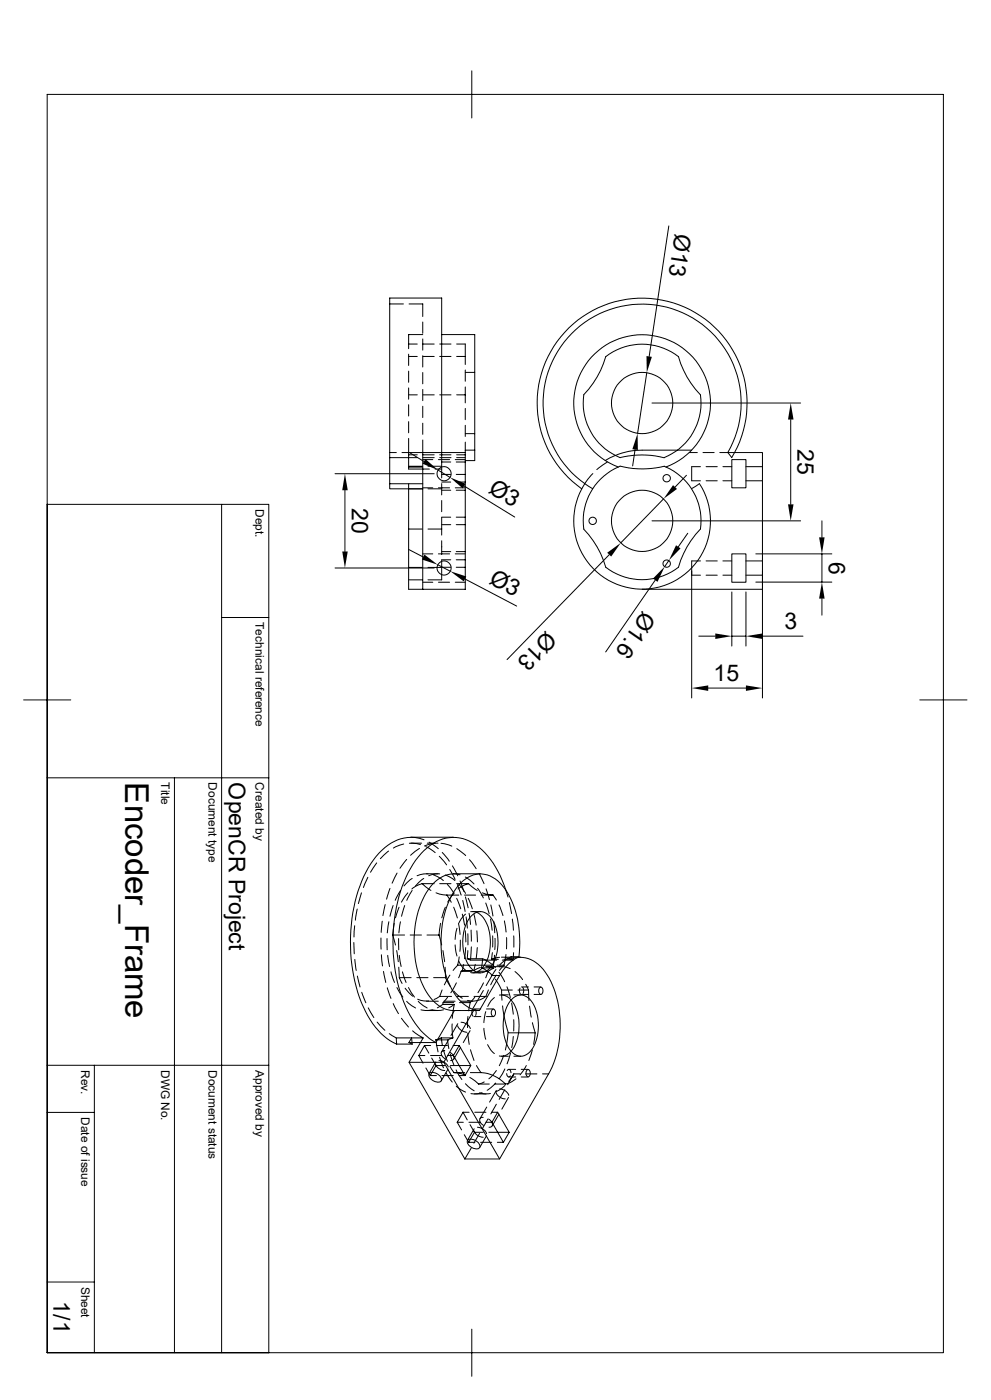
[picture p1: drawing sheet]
<svg xmlns="http://www.w3.org/2000/svg" width="297mm" height="420mm" viewBox="0 0 297 420" stroke-linecap="round" stroke-linejoin="round" font-family="sans-serif">
<g fill="none" stroke="#000" stroke-width=".3">
<path d="M14.1 28.3h268.6v377.5h-268.6zM141.4 21.3v14.1M200.4 67.8l-5.8 39.1M116.8 91.2h4.1M122.6 91.2h4.1v3.8M126.7 96.6v3.4M122.5 116.4v3.4M122.5 111.3v3.4M122.5 106.3v3.3M122.5 103.2h2.6M122.5 118.4h2.6M122.5 106.9h2.6"/>
<path d="M126.7 100.4h-4.2v4.2M126.7 101.7v3.3M126.7 106.7v3.4M126.7 111.8v3.3M126.7 116.8v3.4M126.7 118.4h3.4M126.7 106.9h3.4M126.7 103.2h3.4M131.8 103.2h3.4M131.8 118.4h3.4M131.8 106.9h3.4M132.4 100.4h9.9v34.6"/>
<path d="M136.9 118.4h2.5M136.9 106.9h2.5M136.9 103.2h2.5v3.7M139.4 111.7h2.9M139.4 118.4v2.5M139.4 106.9v2.4M139.4 111v3.4M139.4 116.1v2.3M181.6 107a17.7 17.7 0 0 1 21.7 0M181.6 106.9a28 28 0 0 1-6.6 11.5 17.8 17.8 0 0 0 10.8 18.9 27 27 0 0 1 13.3 0M193.8 111.8l-2.7 18.2M203.3 106.9a26.8 26.8 0 0 0 6.6 11.5 17.7 17.7 0 0 1-10.8 18.9"/>
<path d="M116.8 137.3v-47.9h15.6v49.2h2.7M116.8 137.3v7.8M116.8 137.3h8.3M116.8 135.8h2M120.5 135.8h18.9M122.5 131.5v8.6M122.5 126.5v3.3M122.5 121.4v3.4M122.5 136.4h2.6M122.5 139.9h4.1M122.9 135.8l4.1 2.6M126.7 121.9v3.4"/>
<path d="M126.7 127v3.3M126.7 132v44.8M126.7 137.9h3M126.7 137.3h3.4M126.7 136.4h3.4M128.3 139.9h4.1v3.5M131.4 137.9h3.3M131.8 136.4h3.4M131.8 137.3h3.4M132.4 138.6v1.3M136.4 137.9h3M136.7 138.6h2.7"/>
<path d="M136.9 137.3h2.5M136.9 136.4h2.5M139.4 135v41.8h-16.9v-31.7h4.2M139.4 135h2.9M139.4 130.1h2.9M139.4 122.5v3.4M139.4 127.6v3.3M139.4 132.6v2.4M142.3 135v3.2h-2.9M182 138.6l-3.1 2.3M185.8 139.9l-.5 .2M185.8 139.8a26.8 26.8 0 0 0 13.3 .1l.5 .2"/>
<path d="M190.3 134.9l-.7 4.9M195.4 120.9h44.5M206.6 135.8h2.4M207.3 135h-14.9a21.4 21.4 0 0 0-11 3.2M209.9 140h-2.6v4.2h2.6M210.7 135.8h3.3M211.6 140h3.4M215.7 135.8h12.8v41h-36.1M216.7 140h2.6M218.1 135.7a29.7 29.7 0 0 0-10.8-40.5 29.7 29.7 0 0 0-40.6 10.9 29.7 29.7 0 0 0 10.9 40.5M218.1 135.8l1.2 1.5a31.4 31.4 0 0 0-9.9-42.9 31.4 31.4 0 0 0-43.1 9 31.4 31.4 0 0 0 8 43.2M219.3 137.9h4.3v8.4h-4.3z"/>
<path d="M223.6 140h4.9M237 125.9v25.4M14.1 151.3h66.5v254.5h-66.5M66.4 151.3v254.5M100.4 142.1h29.7M103.4 147.1v18.3M122.5 145.1h-5.7v1.5h9.9M122.5 140.1v.6h6.2M122.5 158.7h4.1M122.5 140.1h4.2M126.7 146.3h3M128.3 146.6h4.1"/>
<path d="M128.3 158.7h4.1M130.4 140.7h2M131.3 141l3.6 2.2M131.4 146.3h3.3M132.4 158.7v1.8M132.4 145.1v3.4M132.4 150.2v3.3M132.4 142.3h2.7M132.4 144.6h2.7M132.4 157.4h2.7M132.4 147.1h2.7M135.1 155.2h-2.7v3.5"/>
<path d="M136.4 146.3h3M136.7 142.3h2.7M136.7 144.6h2.7M136.7 155.2h2.7M136.7 157.4h2.7M136.7 147.1h2.7M139.1 145.8l15.2 9.3M177.6 146.6a18.2 18.2 0 0 0-2.7 12.1 27.5 27.5 0 0 1 6.7 11.5M177.7 142.1l-1.6 1.7-1.7 2.8M185.3 140.1a20.5 20.5 0 0 1-9.2-31.5 20.5 20.5 0 0 1 32.7 0 20.5 20.5 0 0 1-9.2 31.5M185.3 140.1a17.8 17.8 0 0 0-7.7 6.5M195.4 156.3h44.5"/>
<path d="M198.9 149.6l-12.8 13.3M199.6 140.1a17.8 17.8 0 0 1 7.7 6.5M205.7 142.6l-3.4 3.5M206.1 160l-2.8 4M207.3 146.6a17.8 17.8 0 0 1 2.6 12.1 26.8 26.8 0 0 0-6.6 11.5M209.6 145.1a20.5 20.5 0 0 1-16.3 31.6 20.5 20.5 0 0 1-18.9-30.1M209.6 145.1l-2.3 1.5M211.6 144.2h3.4M216.7 144.2h2.6M223.6 144.2h4.9M246.3 156.3v4.9M100.4 170.4h29.7"/>
<path d="M122.4 164.8l4.4 2.3M122.5 173.9h4.1M122.5 170.2h4.1M126.7 166.2h3M126.7 174.7h3M128.3 170.2h4.1M131.2 169.4l3.8 2M131.4 166.2h3.3M131.4 174.7h3.3M132.4 170.2v3.7h-4.1M132.4 162.2v4.1M132.4 168v2.2"/>
<path d="M132.4 164h.1M132.4 167.9h2.7M132.4 170.2h2.7M132.4 165.5h2.7M136.4 166.2h3M136.4 174.7h3M136.7 167.9h2.7M136.7 170.2h2.7M136.7 165.5h2.7M139.4 173.7l15.5 8.1M181.6 170.2a17.7 17.7 0 0 0 21.7 0M182.6 166.4l-30.6 31.5"/>
<path d="M196.4 174l-14.9 21.6M200.5 168.1l-1.3 1.9M207.3 171.2v38.2M209.9 168.3h-2.6v4.3h2.6M211.6 172.6h3.4M211.6 168.3h3.4M216.7 172.6h2.6M216.7 168.3h2.6M219.3 166.2h4.3v8.5h-4.3zM219.3 177.6v16.2M223.6 172.6h4.9M223.6 168.3h4.9"/>
<path d="M223.6 177.6v16.2M226.5 166.2h22.8M226.5 174.6h22.8M228.5 171.2v38.2M246.3 166.2v8.4M246.3 179.6v4.9M66.4 185.3h14.2M209.4 190.8h5M219.3 190.8h4.3M228.5 190.8h12.2M7.1 210h14.1M212.3 206.4h11.3"/>
<path d="M275.7 210h14.1M14.1 233.3h66.5M52.3 233.3v172.5M112.9 258.9l-1.9 2.8M116.5 255.3l-2.5 2.3M121 253.2l-3.1 1.2M121.9 257.8l-2 2.7M122.7 253l2.2 .1 1.1 .3M123.1 252.9h3.3M123.1 251.2a14.2 14.2 0 0 0-11.2 6.8 43 43 0 0 0-6.8 26.2 41 41 0 0 0 7.4 23.9l1.7 1.9 1.8 1.6 2.9 1.6M125.7 254.6l-2.6 2M127.6 254l2.8 1.8"/>
<path d="M128.1 252.9h3.2M128.6 252.6l2.8 2M130.5 253l-3.3 .8M131.7 256.9l2.2 2.6M132.2 253l3.2 .8M132.5 255.7l2.2 2.7M135.6 259.8l1.6 2.9M135.9 251.2h-12.8l2.7 .3 1.3 .4M136.9 254.6l2.7 2.1M140.7 257.9l2 2.7M106.3 277.7l-.2 3.4M107.1 272.7l-.6 3.4"/>
<path d="M108.3 267.8l-.9 3.3M110.2 263.2l-1.3 3M114.6 276.4l-.3 3.3M115.4 271.4l-.6 3.3M116.5 276.5l-.4 3.4M116.9 266.5l-1 3.2M117.8 271.7l-.9 3.2M118.2 277l-.5 3.5M119 261.9l-1.5 3.1M119.6 272.2l-1.1 3.1M120 276.5l-.5 3.4M120.1 267.1l-1.7 3"/>
<path d="M121.3 271.7l-.9 3.2M122.2 267.8l-1.9 2.8M123.5 267.1l-1.6 3M123.5 263.5l-2.4 2.3M126.5 265.1a6.8 6.8 0 0 0-3.1 1.6M126.5 265.1l2.7 2M126.5 265.1h3.6M127 263.5l-2.5 2.3M127.8 262.1h3.5M128.3 262.2a6.3 6.3 0 0 0-3.3 .5M130 262.5l1.2 .5 1.7 1.2M130.7 267.8l1 .4 2.2 .3"/>
<path d="M131.8 262.2a6.3 6.3 0 0 0-3.3 .5M131.8 265.1h3.4M132 277l-.4 3.5M133.4 262.5l1.3 .5 1.7 1.2M133.5 272.2l-1.1 3.1M133.9 268.5l1.4 2.2M133.9 268.5h3.6M134.1 265.3l2 2.7M134.8 260.9l1.6 2.9M135.9 262.2a10.5 10.5 0 0 0-8.6 6.5 32 32 0 0 0 .5 28.9 10.1 10.1 0 0 0 8.1 5.5h5.8M136 272.2l1.1 3.2M136.1 267.8l-1.9 2.8"/>
<path d="M136.9 265.1h3.5M136.9 269.5l1.2 3.1M136.9 278.5l-.5 3.3M137.1 265.3l1.1 3.2M137.4 277l.5 3.3M137.5 265.3l2 2.7M137.9 264.3l1.1 3.1M138.6 274.2l.6 3.3M138.7 270.1l.7 3.3M139.2 268.5h3.3M139.4 263.1l2.7 2.1M139.4 279.2l.2 3.4"/>
<path d="M139.5 269.1l.8 3.2M139.5 274.2l-1.3 1.5-.7 1.2M139.7 275.1l.4 3.3M140.3 269.5l1.3 3.1M140.4 265.1l-1.8 .7-1.3 .9M140.4 265.1l2.6 2M140.6 274l.4 3.3M141.1 273.5a4.9 4.9 0 0 1 4.9 3.8 13.6 13.6 0 0 1-1.6 13.3 3.4 3.4 0 0 1-3.3 1.2M141.2 279l.1 3.4M141.4 274.7a3.7 3.7 0 0 1 6.1 1.1 13.8 13.8 0 0 1-.9 14.8 3.6 3.6 0 0 1-5.7-.5 13.7 13.7 0 0 1 0-14.9zM141.7 273.5h2.3M142 274.2l.7 3.3"/>
<path d="M142.9 279.2l.2 3.4M143.1 266.5l1.8 2.9M143.6 262l1.5 3.1M144 262.1h-8.1l2 .3M144.2 268.5h3.6M144.6 267.8l1 .4 2.2 .3M145.6 270.9l1 3.2M145.7 266.7l1 3.2M147 275.7l.5 3.4M147.1 271.5l.6 3.3M147.8 268.5l1 1.5M148 276.5l.3 3.3"/>
<path d="M149.6 271.5l1.1 3.2M151.2 276.3l.5 3.3M152.3 269.1a28.5 28.5 0 0 0-9.7-15.7 11.7 11.7 0 0 0-15.6 1.8 35.1 35.1 0 0 0-8.8 20.4 47.6 47.6 0 0 0 5.5 30.3 19.1 19.1 0 0 0 6.9 6.9M152.7 270.8l.6 3.3M153.5 275.7l.4 3.4M106 282.7l.2 3.4M106.3 287.8l.5 3.3M107.1 292.8l.8 3.3M108.4 297.7l1.2 3.1M114.2 281.4v3.3M114.3 286.4l.3 3.4M114.9 291.4l.7 3.3"/>
<path d="M116 281.6v3.3M116.1 296.3l1.1 3.2M116.2 286.6l.6 3.3M117.2 291.5l1 3.2M117.7 280.5l.8 3M117.7 280.5h3.5M118.9 285.2l.5 3.3M119 296.2l1.7 2.9M119.5 281.6v3.3M119.5 290.2l.2 3.1M119.7 286.6l.5 3.3M119.7 293.3l.8 1.7"/>
<path d="M119.7 293.3h3.5M120.6 291.5l1.1 3.2M121.4 296.5l2.3 2.4M122.4 296.2l1.8 2.9M122.9 280.5h3.4M124.9 293.3h3.4M125.2 299.8l1.8 .5h1.5M128 280.5h3.6M130 293.3h3.5M131.6 280.5l.8 3M131.8 298.9l-1.7 .9M131.8 298.9h3.5"/>
<path d="M132.5 297l-.7 1.9M132.8 285.2l.5 3.3M133.4 290.2l.1 3.1M133.5 293.3l1.5 2.7M134.2 299.2l-1.4 1.6M134.8 292.5l-1.6 2.9M136 297.3l1.3 1.4 1.3 .8M136.4 283.5l.5 3.3M136.8 294.9l-1.7 2.9M137 298.9h3.4M137.2 289.6l-1.4 1.5M137.2 289.6h10.1"/>
<path d="M137.5 288.4l.7 1.2 1.3 1.4M137.6 287.1l-.4 2.5M138 282l-.2 3.4M138.2 291.4l-.7 1.9M138.2 291.4h3.2M138.6 291.2h3.4M138.6 291.2l-.4 .2M139 289.3l-.4 1.9M139.6 284.3l-.4 3.3M140.2 285.2l-.2 2.4M140.2 280.1l.1 3.4M141.3 284.1l-.3 3.9"/>
<path d="M141.7 291.8h2.3M142.1 298.9h3.5M142.3 299.2l-1.4 1.6M142.5 289.3l-.5 1.9M143 284.3l-.3 3.3M143.1 291.4h3.2M144 290.2l-2 1M144.3 290.4l1.7 .9 1.4 1.2M144.3 290.4h3.5M144.7 287.6h-4.7l1 .4h4.7M144.9 297.1l-3.5 6M144.9 294.9l-1.6 2.9"/>
<path d="M145.6 298.9a6.2 6.2 0 0 1-5.5 1.2M145.7 288h3.1M145.7 288l-1-.4-.4 2.8M145.7 288l2.8 2.3M146.3 291.4l-.7 1.9M146.4 297l-.8 1.9M147.3 287.8h2.1M147.4 292.7h2.3M147.6 285.8l-.3 2M147.7 280.8v3.3M148 290.4l-1.7 1M148.2 299.3a5.9 5.9 0 0 0-2 2.6"/>
<path d="M148.2 286.6l-.4 3.8M148.3 281.5v3.4M148.5 293.8l1.8 3.2M148.6 290.8l-2.9 4.9M148.7 292.5l-1.6 2.9M149 289.6h2M149.5 291.6l1.8 2.9M149.6 290a5.9 5.9 0 0 1 3.3 .6M149.7 298.5a4.2 4.2 0 0 1 4.3 2.6 14 14 0 0 1-.8 14.3 3.4 3.4 0 0 1-3.6 1.4M149.7 287.2l-2.4 .6M149.7 292.7l-6 10.4h-2.3M150.3 290h-4.7l2.2 .4"/>
<path d="M150.3 298.4h2.1M150.3 287.1h5.8M150.3 297l.2 3.1M150.3 297h3.2M150.5 288h3.3M151 287.8h2.1M151 289.6l-1.3 1.5M151.6 286.3l-.6 3.3M151.8 281.3v3.3M151.9 296l1.1 3.3M153.2 287l-1.8 1.1-1.7 1.4M153.2 287l-.1 .8 2-.6"/>
<path d="M153.2 287h2.3M153.5 299.7a3.7 3.7 0 0 1 6.1 1.2 13.8 13.8 0 0 1-.8 14.7 3.6 3.6 0 0 1-5.8-.5 13.7 13.7 0 0 1 0-14.9zM153.9 285.8l-.1 2.2-2.4-.8M154 280.8v3.3M154 298.4h2.1M154.3 291.5l2.3 2.4M155.1 287.3a9.2 9.2 0 0 1 8.9 5.1 31.6 31.6 0 0 1 .4 29.8M155.2 297h3.2M155.5 287.1a12.6 12.6 0 0 0-5.8 5.6M155.5 287a29 29 0 0 0-4.9-21.3 7.9 7.9 0 0 0-12.6-.8 26.6 26.6 0 0 0-5.8 19.3 24.5 24.5 0 0 0 6 16.3l2.2 1.7 1.6 .7 1.7 .2M155.9 296.4l-.2 .9 .3 .9M156.3 296.1h2.1"/>
<path d="M156.3 298.3h2.1M156.6 296.2l.4 .8-.2 1M157.6 295.3l.8 1.7M158.4 297l.1 3.1M160.1 296.1h2M160.1 298.3h2M161.8 296.3a.76 .76 0 0 1 .9 .2 .76 .76 0 0 1 0 .9 .68 .68 0 0 1-.6 .9 .68 .68 0 0 1-.6-.9zM14.1 319.6h66.5M28.3 319.6v86.2M110.4 302.3l1.7 2.9M113 306.6l2.4 2.5M116.7 310.1l2 1.3"/>
<path d="M117.9 301.1l1.5 3M120.3 305.5l2.1 2.6M121.9 300.4l2.6 2M122.6 312.8l.9 .4h-4.6M122.6 318.7h10.4M123.4 311.4h3.4l-4.2 7.3 16.7 29M123.4 311.4h-4.7l.2 1.8M123.4 311.4l.1 1.4M123.4 311.4l-.8 1.4M123.5 312.8v.5M123.7 309.2l3.1 2.2M125.3 300.4l2.7 2"/>
<path d="M125.5 316.7h1.8M125.5 316.7l1.3 2.2M126.2 302.9l1.4 .2 1.9-.2M127.2 313.6l1.3 2.3M127.2 313.6l-1.7 3.1M127.2 313.6h1.9M127.8 303.1h3.5M127.8 300.4h3.6M129 316.7h3.4M129.4 317.4l1.3 2.3M129.6 302.9l1.4 .2 1.9-.2M130.5 319.2a3 3 0 0 0 2.8 1.9"/>
<path d="M130.6 318.6l-2 3.5M130.6 312.8h-8M130.6 312l.7 3.6M130.7 319.7l-1.8 3h1.9M130.7 319.7h2.6M130.8 313.6h3.3M131.6 318.2a3.1 3.1 0 0 1 2.7 1.9M131.7 317.2l1.2 3.1M132.2 311.4l.4 2.2M132.2 311.4l-1.6 .6M132.2 311.4h3.5M132.7 301.3l-1.6 1"/>
<path d="M133 315.2l1.1 3.2M133.1 300.4h3.3M133.3 315.2a1 1 0 0 0-1.1 .6 1 1 0 0 0 .5 1.2l.6 .6M134.1 316.7h1.8M134.1 312l.4 2.6M134.4 312.1l-2.1 3.5M134.8 319.9l1.3 1.9M135 315.7a1.54 1.54 0 0 1 .8 2.2l-.8 .3M135 316.2l1 3.2M135 319.7h6.1l-1.7 3M135.5 307.2l.2 4.2M135.7 311.4l-1.6 .6h-3.5"/>
<path d="M135.8 313.6h1.8M135.9 316.7l3.5 6M136 300.8h-3.2l-.1 .5h3.4M136.1 301.3l-.5 4.2M136.1 301.3l-1.6 1M136.2 303.1l-5.6 9.7M137.2 307.7a3.1 3.1 0 0 0 2.7 2M137.2 307.1l-2 3.5M137.6 313.6l3.5 6.1M137.6 313.6l-1.7 3.1M137.7 300.8h3.2l-.4 2.4M138 314.2l-2 3.5"/>
<path d="M138.1 300.4h3.6M138.2 306.7a3.2 3.2 0 0 1 2.8 1.9M140.2 310l.4 3.3M140.3 304.9l-.2 3.4M140.9 309.2l-2 3.6M141 314.9l1.1 3.2M141.4 303.1h.6M141.6 303l-.2 1.1 .4 .7M141.9 303.1l-8.9 15.6 16.7 29 14.7-25.5M142.1 302.7h2M142.1 305h2M142.4 302.9l.3 .8-.2 .9"/>
<path d="M142.8 319.7l1.3 2.1M145 308.5l.6 3.3M145.6 303.5l-.6 3.3M145.8 302.7h2.1M145.8 305h2.1M146.1 313.4l1.1 1.7 1 1M147.5 302.9a.76 .76 0 0 1 .9 .2 .76 .76 0 0 1 .1 .9 .68 .68 0 0 1-.6 .9 .68 .68 0 0 1-.7-.9zM150.3 316.9h2.1M150.6 301.8l.7 4.3 1.1 3.7h8M151 316.6l-1.4 3.1M152.3 309.8l-.8 5.2M153 315.9l-1 3.3"/>
<path d="M153.3 300.9l.5 3.3M153.8 310.9l-.4 3.4M154 305.9v3.4M154 316.9h2.1M157.7 319.7l-1.8 2.8M158.7 301.8l.5 3.3M159.6 306.8l.8 3M159.6 315l-1.1 3.1M160.4 309.8l-.5 3.5M14.1 333.7h14.2M127.6 320.4l1.3 2.3M128.8 321.9a2.54 2.54 0 0 1 3.4 2.3 2.48 2.48 0 0 1-3.4-1l-.3-.6z"/>
<path d="M132.5 322.7h3.3M133.6 321.8l2 2.8M134.3 320.7l-2.1 3.5M136.1 321.8l3.2 .7M136.1 321.8h3.2M136.7 321l1.7 2.8M136.7 325.8l1.1 .9 1.7 .9M137 336.7h1.9M137 336.7l1.3 2.3M137.5 322.7h1.9M138.8 333.7l-1.8 3M138.8 333.7h1.8"/>
<path d="M138.8 333.7l1.2 2.3M139.5 325.1l2.6 2.1M140.5 336.7h3.4M140.8 323.2l2.6 2M140.9 337.4l1.3 2.3M141 321.8h3.1M142.1 339.3a2.88 2.88 0 0 0 2.7 1.9M142.1 338.6l-2 3.5M142.2 328.2h3.5M142.2 339.7l-1.7 3h1.8M142.2 339.7h2.6M142.3 333.7h3.3"/>
<path d="M143.1 338.2a3 3 0 0 1 2.7 1.9M143.4 325.2h3.2M143.7 327.9l1.8 .3 1.5-.2M144.1 321.8a11.4 11.4 0 0 1 7.5 3.4M144.5 327.8l-1.5 .3h-1.9M144.8 335.2a.98 .98 0 0 0-1.1 .6 .98 .98 0 0 0 .5 1.2l.7 .6M145.1 324.6l-1.7 .6M145.6 336.7h1.8M145.9 332.1l-2.1 3.5M146.3 335.7l-1.7 2.9M146.5 335.7a1.36 1.36 0 0 1 .7 2.4l-.6 .1M146.5 339.7h6.1l-1.7 3"/>
<path d="M147.3 333.7h1.8M147.4 336.7l3.5 6M148.3 325.2h3.3M148.5 324.9l-2.5 2.2M148.7 327.7a3 3 0 0 0 2.7 1.9M148.8 331.3l-1.7 2.9M148.8 327.1l-2.1 3.5M148.8 321.1l-2.3 2.5M149.1 333.7l-1.7 3M149.1 333.7l3.5 6M149.6 334.2l-2.1 3.5M149.7 326.7a2.92 2.92 0 0 1 2.8 1.9"/>
<path d="M151.3 320.7l-1.7 2.9M151.3 326.9l-1.7 2.9M151.3 325.6l-1.7 1.4-1 .5M151.8 322.1a.66 .66 0 0 0 .3 .8 .66 .66 0 0 0 .8-.1l.1-.1M152 321.1a.67 .67 0 0 1 .9-.1 .67 .67 0 0 1 .3 .8M152.4 329.2l-2 3.5M152.5 320.8h2.1M152.5 323.1h2.1M154 322.2h1.9M154 322.2l-1.5 2.2M154 322.2l-1.9 3.2M154.6 323.6l-1.2 .9-1.8 .7"/>
<path d="M156.2 320.8h2.1M156.2 323.1h2.1M157.5 322.2h3.4M157.9 321a.76 .76 0 0 1 1 .2 .76 .76 0 0 1 0 .9 .68 .68 0 0 1-.6 .9 .68 .68 0 0 1-.7-.9zM162.6 322.2h1.8M139.1 340.4l1.4 2.3M139.3 347.7h10.4M140.3 342a2.54 2.54 0 0 1 3.5 2.3 2.48 2.48 0 0 1-3.5-1.1l-.3-.6zM141.2 344.4l-1.9 3.3M143.7 340l-1.7 2.9M144 342.7h3.4M145.8 340.7l-2 3.6"/>
<path d="M149.1 342.7h1.8M14.1 384.6h14.2M141.4 398.7v14.2"/>
<circle cx="192.4" cy="120.9" r="9.2"/>
<circle cx="133.1" cy="142.1" r="2.11"/>
<circle cx="177.6" cy="156.3" r="1.11"/>
<circle cx="192.4" cy="156.2" r="9.2"/>
<circle cx="199.8" cy="143.5" r="1.11"/>
<circle cx="133.1" cy="170.4" r="2.11"/>
<circle cx="199.8" cy="169.1" r="1.11"/>
</g>
<g fill="#000">
<path d="M193.8 106.8l1.6 .3-1.6 4.7zM127.5 137.7l3.8 3.3-4.7-1.9zM191.1 130l.1 5-1.7-.3zM237 120.9l.8 5h-1.6zM103.4 142.1l.8 5h-1.6zM134.9 143.2l4.6 1.9-.8 1.4zM201.7 145.5l1.2 1.2-4 2.9zM236.2 151.3h1.6l-.8 5zM102.6 165.4h1.6l-.8 5zM127.2 166.4l4 3-4.8-1.5zM135 171.4l4.7 1.5-.7 1.5zM182 165.8l4.1-2.9-2.9 4.1z"/>
<path d="M199.2 170l-2.1 4.5-1.4-.9zM202.6 163.6l1.4 .9-3.5 3.6zM245.5 161.2h1.6l-.8 5zM246.3 174.6l.8 5h-1.6zM214.4 190l4.9 .8-4.9 .9zM223.6 190.8l4.9-.8v1.7zM207.3 206.4l5-.8v1.7zM223.6 205.6l4.9 .8-4.9 .9z"/>
</g>
<text font-size="9.9" x="37.5" y="234.7" transform="rotate(90 37.5 234.7)">Encoder_Frame</text>
<g font-size="6.9">
<text x="202.4" y="69.8" transform="rotate(99 202.4 69.8)">Ø13</text>
<text x="239.1" y="134.8" transform="rotate(90 239.1 134.8)">25</text>
<text x="146.1" y="147.6" transform="rotate(31 146.1 147.6)">Ø3</text>
<text x="105.5" y="152.5" transform="rotate(90 105.5 152.5)">20</text>
<text x="248.4" y="168.5" transform="rotate(90 248.4 168.5)">6</text>
<text x="146.3" y="174.8" transform="rotate(28 146.3 174.8)">Ø3</text>
<text x="192.8" y="183.1" transform="rotate(125 192.8 183.1)">Ø1.6</text>
<text x="163.8" y="188.8" transform="rotate(134 163.8 188.8)">Ø13</text>
<text x="235.2" y="188.8">3</text>
<text x="213.8" y="204.3">15</text>
<text x="68.5" y="234.7" transform="rotate(90 68.5 234.7)">OpenCR Project</text>
<text x="16" y="390.4" transform="rotate(90 16 390.4)">1/1</text>
</g>
<g font-size="3.6">
<text x="76.6" y="152.7" transform="rotate(90 76.6 152.7)">Dept.</text>
<text x="76.6" y="186.7" transform="rotate(90 76.6 186.7)">Technical reference</text>
<text x="48.3" y="234.7" transform="rotate(90 48.3 234.7)">Title</text>
<text x="62.5" y="234.7" transform="rotate(90 62.5 234.7)">Document type</text>
<text x="76.6" y="234.7" transform="rotate(90 76.6 234.7)">Created by</text>
<text x="24.3" y="321" transform="rotate(90 24.3 321)">Rev.</text>
<text x="48.3" y="321" transform="rotate(90 48.3 321)">DWG No.</text>
<text x="62.5" y="321" transform="rotate(90 62.5 321)">Document status</text>
<text x="76.6" y="321" transform="rotate(90 76.6 321)">Approved by</text>
<text x="24.3" y="335.1" transform="rotate(90 24.3 335.1)">Date of issue</text>
<text x="24.3" y="386" transform="rotate(90 24.3 386)">Sheet</text>
</g>
</svg>
